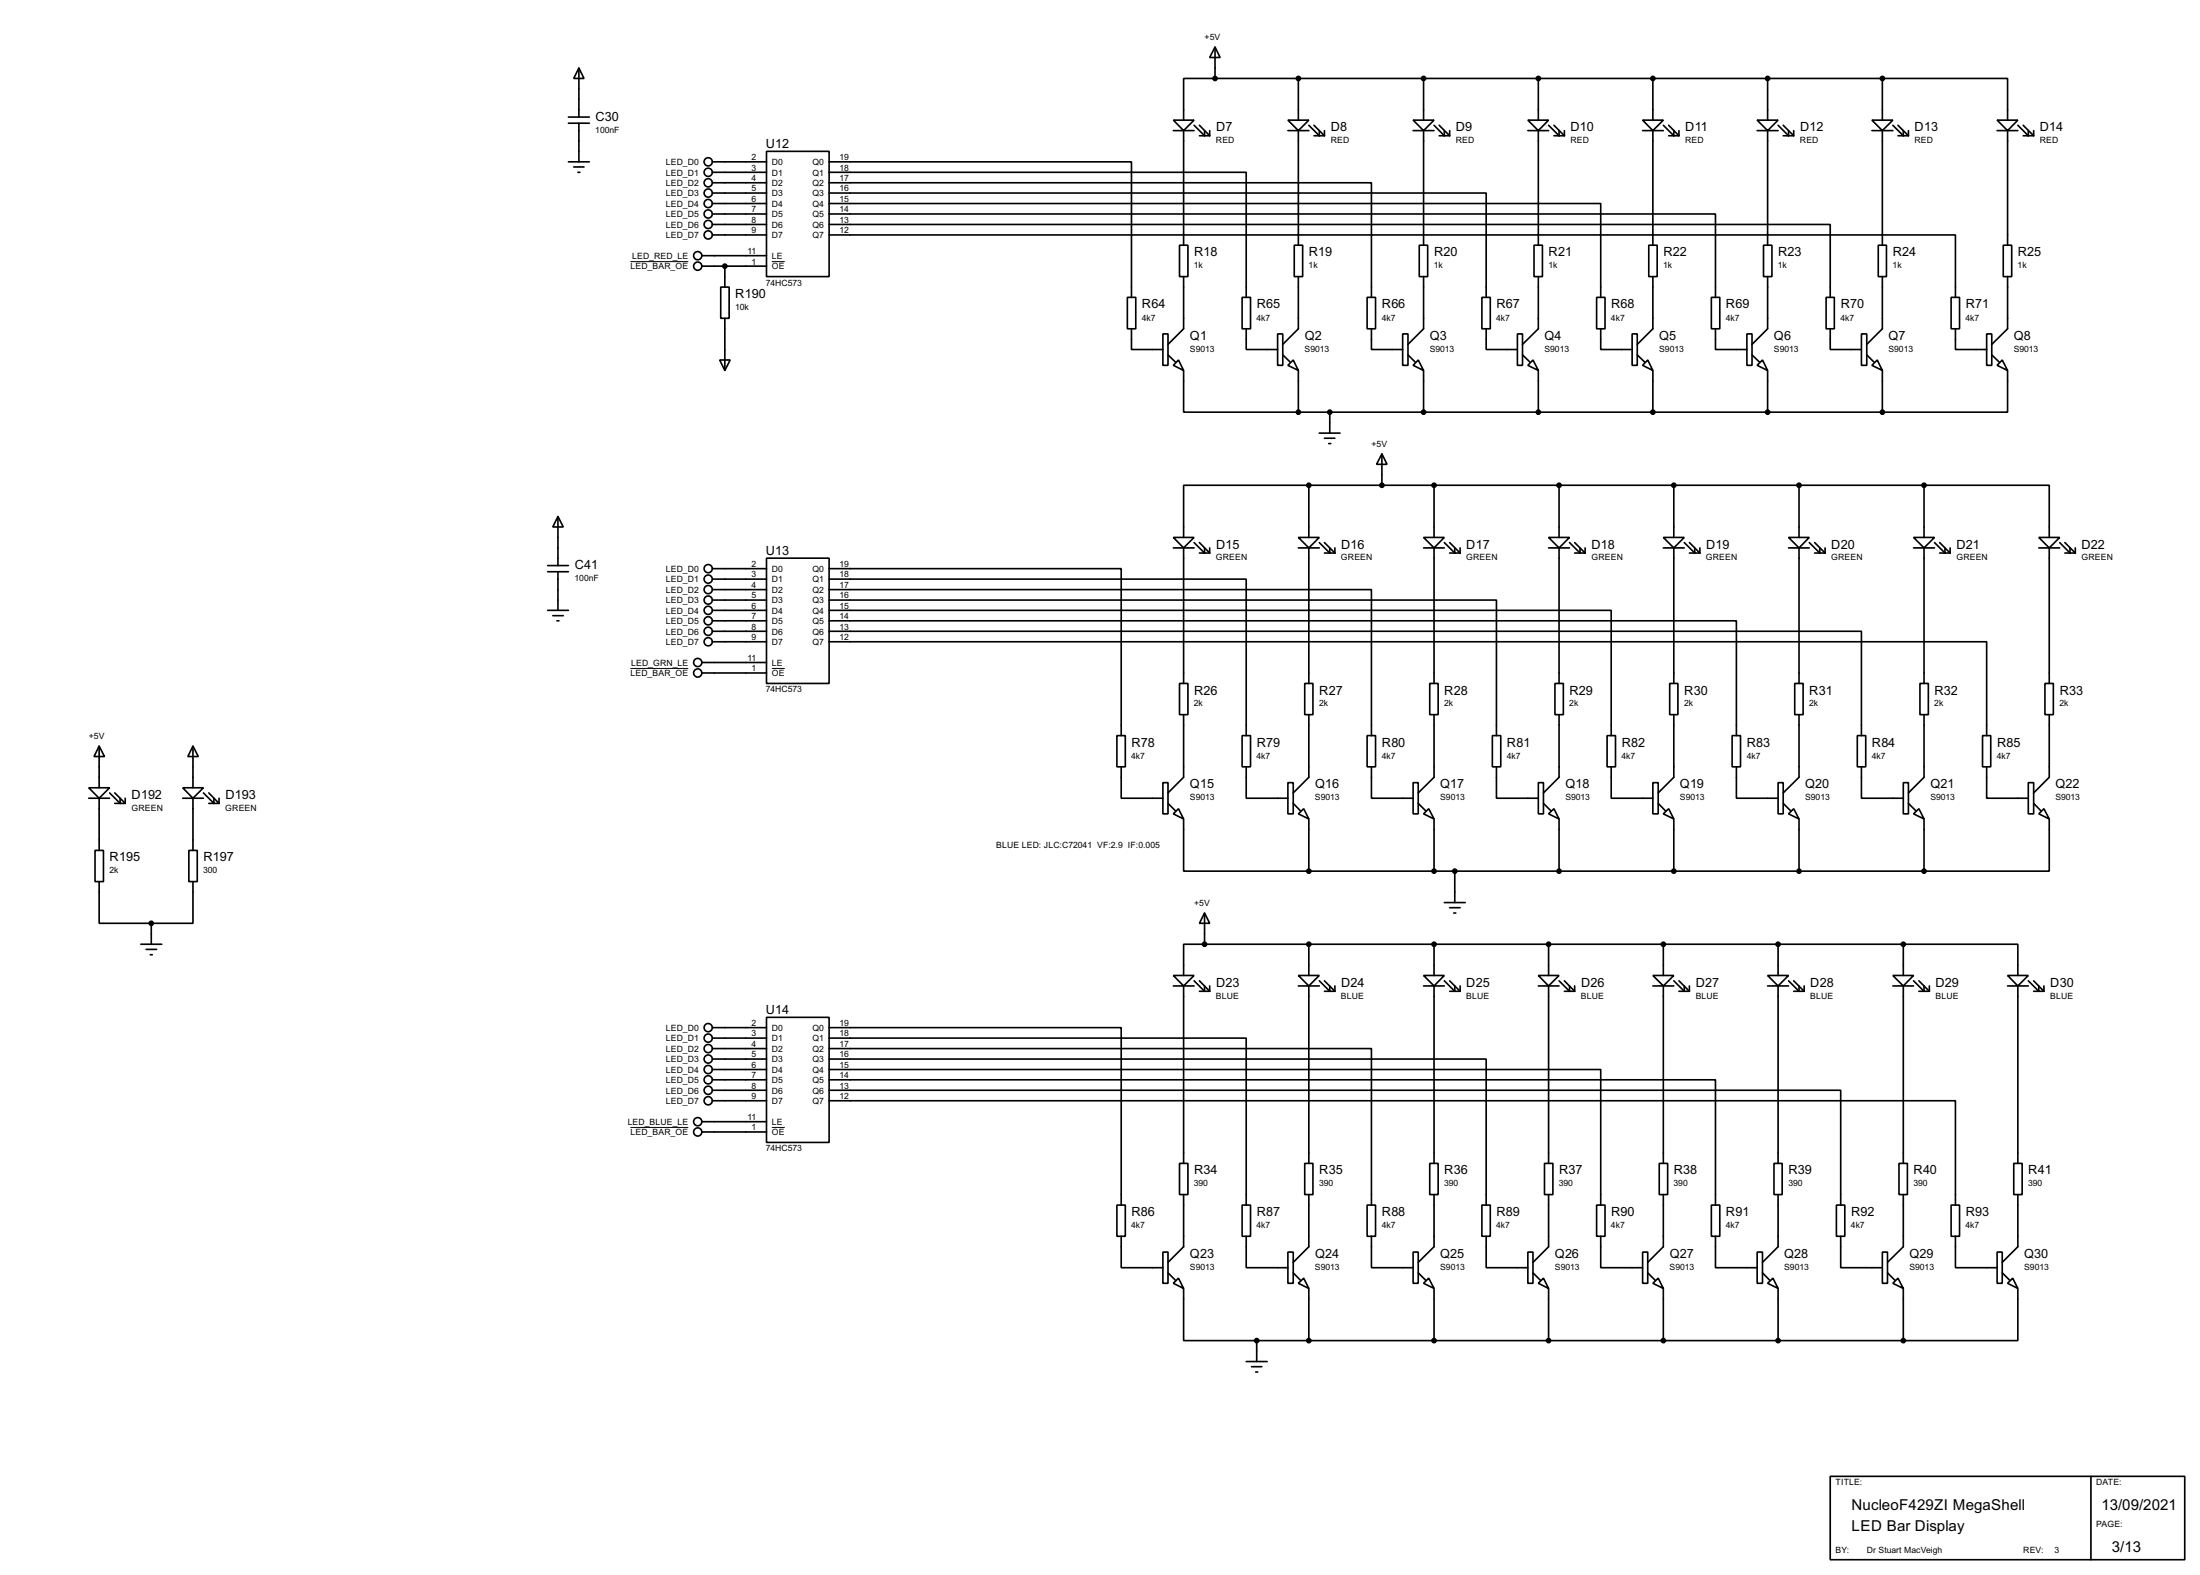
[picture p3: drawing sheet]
<svg xmlns="http://www.w3.org/2000/svg" width="536mm" height="383mm" viewBox="0 0 536 383" stroke-linecap="round" stroke-linejoin="round" font-family="sans-serif">
<g fill="none" stroke="#000" stroke-width=".4">
<path d="M141 16.6l1.3 2.5h-2.5zM141 16.6v11.9M296 11.5l1.2 2.5h-2.5zM296 19.1h-7.7v10.2M296 19.1h162.5M296 11.5v7.6M316.3 19.1v10.2M346.8 19.1v10.2M374.7 19.1v10.2M402.6 19.1v10.2M430.6 19.1v10.2M458.5 19.1h30.5v10.2"/>
<path d="M458.5 19.1v10.2M138.5 39.4h5.1M138.5 30h5.1M138.5 28.5h5.1M141 30v9.4M173.5 39.4h13.2M186.7 36.9h15.3v30.5h-15.3zM202 39.4h73.6v33M285.8 29.3h5.1l-2.6 2.5zM285.8 31.8h5.1M288.3 31.8v27.9M290.9 30.5l2.5 2.6v-1.3"/>
<path d="M292.2 30.5l2.5 2.6M292.2 33.1h2.5M294.7 31.8v1.3M313.7 29.3h5.1l-2.5 2.5zM313.7 31.8h5.1M316.3 31.8v27.9M318.8 30.5l2.6 2.6v-1.3M320.1 33.1h2.5M320.1 30.5l2.5 2.6M322.6 31.8v1.3M344.2 29.3h5.1l-2.5 2.5zM344.2 31.8h5.1"/>
<path d="M346.8 31.8v27.9M349.3 30.5l2.5 2.6v-1.3M350.6 33.1h2.5M350.6 30.5l2.5 2.6M353.1 31.8v1.3M372.2 29.3h5l-2.5 2.5zM372.2 31.8h5M374.7 31.8v27.9M377.2 30.5l2.6 2.6v-1.3M378.5 33.1h2.6M378.5 30.5l2.6 2.6M381.1 31.8v1.3"/>
<path d="M400.1 29.3h5.1l-2.6 2.5zM400.1 31.8h5.1M402.6 31.8v27.9M405.2 30.5l2.5 2.6v-1.3M406.5 33.1h2.5M406.5 30.5l2.5 2.6M409 31.8v1.3M428 29.3h5.1l-2.5 2.5zM428 31.8h5.1M430.6 31.8v27.9M433.1 30.5l2.6 2.6v-1.3M434.4 33.1h2.5"/>
<path d="M434.4 30.5l2.5 2.6M436.9 31.8v1.3M456 29.3h5.1l-2.6 2.5zM456 31.8h5.1M458.5 31.8v27.9M461.1 30.5l2.5 2.6v-1.3M462.3 33.1h2.6M462.3 30.5l2.6 2.6M464.9 31.8v1.3M486.5 29.3h5l-2.5 2.5zM486.5 31.8h5M489 31.8v27.9"/>
<path d="M491.5 30.5l2.6 2.6v-1.3M492.8 33.1h2.6M492.8 30.5l2.6 2.6M495.4 31.8v1.3M139.8 40.7h2.5M140.8 42h.5M173.5 42h13.2M173.5 44.5h13.2M173.5 47h13.2M173.5 49.6h13.2M173.5 52.1h13.2M173.5 54.7h13.2"/>
<path d="M173.5 57.2h13.2M202 42h101.6v30.4M202 44.5h132.1v27.9M202 47h160v25.4M202 49.6h187.9v22.8M202 52.1h215.9v20.3M202 54.7h243.8v17.7M202 57.2h274.3v15.2M287.3 59.7h2.1v7.7h-2.1zM315.3 59.7h2v7.7h-2zM345.7 59.7h2.1v7.7h-2.1zM373.7 59.7h2v7.7h-2z"/>
<path d="M401.6 59.7h2.1v7.7h-2.1zM429.6 59.7h2v7.7h-2zM457.5 59.7h2v7.7h-2zM488 59.7h2v7.7h-2zM171 62.3h15.7M171 64.8h15.7M175.6 69.9h2v7.6h-2zM176.6 64.8v5.1M176.6 77.5v12.7M274.6 72.4h2.1v7.7h-2.1zM288.3 67.4v12.7l-3.8 3.8M302.6 72.4h2v7.7h-2z"/>
<path d="M316.3 67.4v12.7l-3.8 3.8M333 72.4h2.1v7.7h-2.1zM346.8 67.4v12.7l-3.8 3.8M361 72.4h2v7.7h-2zM374.7 67.4v12.7l-3.8 3.8M388.9 72.4h2.1v7.7h-2.1zM402.6 67.4v12.7l-3.8 3.8M416.9 72.4h2v7.7h-2zM430.6 67.4v12.7l-3.8 3.8M444.8 72.4h2v7.7h-2zM458.5 67.4v12.7l-3.8 3.8M475.3 72.4h2v7.7h-2z"/>
<path d="M489 67.4v12.7l-3.8 3.8M175.3 87.7h2.6l-1.3 2.5zM275.6 80.1v5h7.7M283.3 81.3h1.2v7.7h-1.2zM284.5 86.4l1.8 1.8M287.1 87.7l1.2 2.5-2.5-1.2zM288.3 90.2v10.2h28M303.6 80.1v5h7.6M311.2 81.3h1.3v7.7h-1.3zM312.5 86.4l1.8 1.8M313.7 89l1.3-1.3 1.3 2.5zM316.3 90.2v10.2"/>
<path d="M334.1 80.1v5h7.6M341.7 81.3h1.3v7.7h-1.3zM343 86.4l1.7 1.8M345.5 87.7l1.3 2.5-2.6-1.2zM346.8 90.2v10.2M362 80.1v5h7.6M369.6 81.3h1.3v7.7h-1.3zM370.9 86.4l1.8 1.8M373.4 87.7l1.3 2.5-2.5-1.2zM374.7 90.2v10.2M389.9 80.1v5h7.7M397.6 81.3h1.2v7.7h-1.2z"/>
<path d="M398.8 86.4l1.8 1.8M401.4 87.7l1.2 2.5-2.5-1.2zM402.6 90.2v10.2M417.9 80.1v5h7.6M425.5 81.3h1.3v7.7h-1.3zM426.8 86.4l1.8 1.8M428 89l1.3-1.3 1.3 2.5zM430.6 90.2v10.2M445.8 80.1v5h7.6M453.4 81.3h1.3v7.7h-1.3zM454.7 86.4l1.8 1.8M456 89l1.3-1.3 1.2 2.5z"/>
<path d="M458.5 90.2v10.2M476.3 80.1v5h7.6M483.9 81.3h1.3v7.7h-1.3zM485.2 86.4l1.8 1.8M487.7 87.7l1.3 2.5-2.5-1.2zM489 90.2v10.2h-30.5M316.3 100.4h142.2M318.8 118.2h-30.5v12.7M318.8 118.2v12.7M318.8 118.2h149.9M321.4 105.5h5M322.6 106.7h2.6"/>
<path d="M323.7 108h.5M323.9 100.4v5.1M336.6 110.5l1.3 2.6h-2.6zM336.6 110.5v7.7M349.3 118.2v12.7M379.8 118.2v12.7M407.7 118.2v12.7M438.2 118.2v12.7M468.7 118.2h30.5v12.7M468.7 118.2v12.7M133.4 139.2h5.1M133.4 137.7h5.1"/>
<path d="M135.9 125.8l1.3 2.5h-2.5zM135.9 125.8v11.9M135.9 139.2v9.4M173.5 138.5h13.2M186.7 135.9h15.3v30.5h-15.3zM202 138.5h71.1v40.6M285.8 130.9h5.1l-2.6 2.5zM285.8 133.4h5.1M288.3 133.4v33M290.9 132.1l2.5 2.6v-1.3M292.2 132.1l2.5 2.6M292.2 134.7h2.5"/>
<path d="M294.7 133.4v1.3M316.3 130.9h5.1l-2.6 2.5zM316.3 133.4h5.1M318.8 133.4v33M321.4 132.1l2.5 2.6v-1.3M322.6 134.7h2.6M322.6 132.1l2.6 2.6M325.2 133.4v1.3M346.8 130.9h5l-2.5 2.5zM346.8 133.4h5M349.3 133.4v33M351.8 132.1l2.6 2.6v-1.3"/>
<path d="M353.1 134.7h2.6M353.1 132.1l2.6 2.6M355.7 133.4v1.3M377.2 130.9h5.1l-2.5 2.5zM377.2 133.4h5.1M379.8 133.4v33M382.3 132.1l2.6 2.6v-1.3M383.6 134.7h2.5M383.6 132.1l2.5 2.6M386.1 133.4v1.3M405.2 130.9h5.1l-2.6 2.5zM405.2 133.4h5.1"/>
<path d="M407.7 133.4v33M410.3 132.1l2.5 2.6v-1.3M411.5 134.7h2.6M411.5 132.1l2.6 2.6M414.1 133.4v1.3M435.7 130.9h5l-2.5 2.5zM435.7 133.4h5M438.2 133.4v33M440.7 132.1l2.6 2.6v-1.3M442 134.7h2.6M442 132.1l2.6 2.6M444.6 133.4v1.3"/>
<path d="M466.1 130.9h5.1l-2.5 2.5zM466.1 133.4h5.1M468.7 133.4v33M471.2 132.1l2.6 2.6v-1.3M472.5 134.7h2.5M472.5 132.1l2.5 2.6M475 133.4v1.3M496.6 130.9h5.1l-2.5 2.5zM496.6 133.4h5.1M499.2 133.4v33M501.7 132.1l2.5 2.6v-1.3M503 134.7h2.5"/>
<path d="M503 132.1l2.5 2.6M505.5 133.4v1.3M133.4 148.6h5.1M134.7 149.9h2.5M135.7 151.2h.5M173.5 141h13.2M173.5 143.6h13.2M173.5 146.1h13.2M173.5 148.6h13.2M173.5 151.2h13.2M173.5 153.7h13.2M173.5 156.3h13.2"/>
<path d="M202 141h101.6v38.1M202 143.6h132.1v35.5M202 146.1h162.5v33M202 148.6h190.5v30.5M202 151.2h221v27.9M202 153.7h251.4v25.4M202 156.3h281.9v22.8M171 161.3h15.7M171 163.9h15.7M272.1 179.1h2v7.6h-2zM287.3 166.4h2.1v7.6h-2.1zM288.3 174v15.3l-3.8 3.8"/>
<path d="M302.6 179.1h2v7.6h-2zM317.8 166.4h2v7.6h-2zM318.8 174v15.3l-3.8 3.8M333 179.1h2.1v7.6h-2.1zM348.3 166.4h2v7.6h-2zM349.3 174v15.3l-3.8 3.8M363.5 179.1h2.1v7.6h-2.1zM378.8 166.4h2v7.6h-2zM379.8 174v15.3l-3.8 3.8M391.5 179.1h2v7.6h-2zM406.7 166.4h2v7.6h-2zM407.7 174v15.3l-3.8 3.8"/>
<path d="M421.9 179.1h2.1v7.6h-2.1zM437.2 166.4h2v7.6h-2zM438.2 174v15.3l-3.8 3.8M452.4 179.1h2.1v7.6h-2.1zM467.7 166.4h2v7.6h-2zM468.7 174v15.3l-3.8 3.8M482.9 179.1h2v7.6h-2zM498.1 166.4h2.1v7.6h-2.1zM499.2 174v15.3l-3.8 3.8M21.6 191.8h5.1l-2.5 2.6zM21.6 194.4h5.1M24.2 181.7l1.3 2.5h-2.6z"/>
<path d="M24.2 181.7v10.1M24.2 194.4v12.7M26.7 193.1l2.6 2.5v-1.2M28 193.1l2.5 2.5M28 195.6h2.5M30.5 194.4v1.2M44.5 191.8h5.1l-2.6 2.6zM44.5 194.4h5.1M47 181.7l1.3 2.5h-2.5zM47 181.7v10.1M47 194.4v12.7M49.6 193.1l2.5 2.5v-1.2"/>
<path d="M50.9 195.6h2.5M50.9 193.1l2.5 2.5M53.4 194.4v1.2M273.1 186.7v7.7h10.2M283.3 190.6h1.2v7.6h-1.2zM284.5 195.6l1.8 1.8M285.8 198.2l1.3-1.3 1.2 2.5zM288.3 199.4v12.7h30.5M303.6 186.7v7.7h10.1M313.7 190.6h1.3v7.6h-1.3zM315 195.6l1.8 1.8M316.3 198.2l1.3-1.3 1.2 2.5z"/>
<path d="M318.8 199.4v12.7M334.1 186.7v7.7h10.1M344.2 190.6h1.3v7.6h-1.3zM345.5 195.6l1.8 1.8M346.8 198.2l1.2-1.3 1.3 2.5zM349.3 199.4v12.7M364.5 186.7v7.7h10.2M374.7 190.6h1.3v7.6h-1.3zM376 195.6l1.8 1.8M377.2 198.2l1.3-1.3 1.3 2.5zM379.8 199.4v12.7M392.5 186.7v7.7h10.1"/>
<path d="M402.6 190.6h1.3v7.6h-1.3zM403.9 195.6l1.8 1.8M405.2 198.2l1.3-1.3 1.2 2.5zM407.7 199.4v12.7M423 186.7v7.7h10.1M433.1 190.6h1.3v7.6h-1.3zM434.4 195.6l1.8 1.8M435.7 198.2l1.2-1.3 1.3 2.5zM438.2 199.4v12.7M453.4 186.7v7.7h10.2M463.6 190.6h1.3v7.6h-1.3zM464.9 195.6l1.8 1.8"/>
<path d="M466.1 198.2l1.3-1.3 1.3 2.5zM468.7 199.4v12.7M483.9 186.7v7.7h10.2M494.1 190.6h1.3v7.6h-1.3zM495.4 195.6l1.7 1.8M496.6 198.2l1.3-1.3 1.3 2.5zM499.2 199.4v12.7h-30.5M23.2 207.1h2v7.6h-2zM24.2 214.7v10.1h12.7M46 207.1h2.1v7.6h-2.1zM47 214.7v10.1h-10.1M318.8 212.1h149.9"/>
<path d="M351.8 219.8h5.1M354.4 212.1v7.7M34.3 229.9h5.1M35.6 231.2h2.6M36.6 232.5h.5M36.9 224.8v5.1M285.8 237.5h5.1l-2.6 2.6zM290.9 238.8l2.5 2.6v-1.3M292.2 238.8l2.5 2.6M293.4 222.3l1.3 2.5h-2.5zM293.4 229.9h-5.1v7.6M293.4 229.9h170.2"/>
<path d="M293.4 222.3v7.6M316.3 237.5h5.1l-2.6 2.6zM318.8 229.9v7.6M321.4 238.8l2.5 2.6v-1.3M322.6 238.8l2.6 2.6M346.8 237.5h5l-2.5 2.6zM349.3 229.9v7.6M351.8 238.8l2.6 2.6v-1.3M353.1 221h2.6M353.1 238.8l2.6 2.6M354.1 222.3h.5M374.7 237.5h5.1l-2.6 2.6z"/>
<path d="M377.2 229.9v7.6M379.8 238.8l2.5 2.6v-1.3M381.1 238.8l2.5 2.6M402.6 237.5h5.1l-2.5 2.6zM405.2 229.9v7.6M407.7 238.8l2.6 2.6v-1.3M409 238.8l2.5 2.6M430.6 237.5h5.1l-2.6 2.6zM433.1 229.9v7.6M435.7 238.8l2.5 2.6v-1.3M436.9 238.8l2.6 2.6M461.1 237.5h5l-2.5 2.6z"/>
<path d="M463.6 229.9h27.9v7.6M463.6 229.9v7.6M466.1 238.8l2.6 2.6v-1.3M467.4 238.8l2.6 2.6M489 237.5h5.1l-2.6 2.6zM494.1 238.8l2.5 2.6v-1.3M495.4 238.8l2.5 2.6M173.5 250.2h13.2M173.5 252.8h13.2M173.5 255.3h13.2M173.5 257.9h13.2M186.7 247.7h15.3v30.5h-15.3z"/>
<path d="M202 250.2h71.1v43.2M202 252.8h101.6v40.6M202 255.3h132.1v38.1M202 257.9h160v35.5M285.8 240.1h5.1M288.3 240.1v43.2M292.2 241.4h2.5M294.7 240.1v1.3M316.3 240.1h5.1M318.8 240.1v43.2M322.6 241.4h2.6M325.2 240.1v1.3"/>
<path d="M346.8 240.1h5M349.3 240.1v43.2M353.1 241.4h2.6M355.7 240.1v1.3M374.7 240.1h5.1M377.2 240.1v43.2M381.1 241.4h2.5M383.6 240.1v1.3M402.6 240.1h5.1M405.2 240.1v43.2M409 241.4h2.5M411.5 240.1v1.3"/>
<path d="M430.6 240.1h5.1M433.1 240.1v43.2M436.9 241.4h2.6M439.5 240.1v1.3M461.1 240.1h5M463.6 240.1v43.2M467.4 241.4h2.6M470 240.1v1.3M489 240.1h5.1M491.5 240.1v43.2M495.4 241.4h2.5M497.9 240.1v1.3"/>
<path d="M171 273.1h15.7M171 275.6h15.7M173.5 260.4h13.2M173.5 262.9h13.2M173.5 265.5h13.2M173.5 268h13.2M202 260.4h187.9v33M202 262.9h215.9v30.5M202 265.5h246.4v27.9M202 268h274.3v25.4M272.1 293.4h2v7.6h-2zM287.3 283.3h2.1v7.6h-2.1z"/>
<path d="M288.3 290.9v12.7l-3.8 3.8M302.6 293.4h2v7.6h-2zM317.8 283.3h2v7.6h-2zM318.8 290.9v12.7l-3.8 3.8M333 293.4h2.1v7.6h-2.1zM348.3 283.3h2v7.6h-2zM349.3 290.9v12.7l-3.8 3.8M361 293.4h2v7.6h-2zM376.2 283.3h2.1v7.6h-2.1zM377.2 290.9v12.7l-3.8 3.8M388.9 293.4h2.1v7.6h-2.1zM404.2 283.3h2v7.6h-2z"/>
<path d="M405.2 290.9v12.7l-3.8 3.8M416.9 293.4h2v7.6h-2zM432.1 283.3h2v7.6h-2zM433.1 290.9v12.7l-3.8 3.8M447.3 293.4h2.1v7.6h-2.1zM462.6 283.3h2v7.6h-2zM463.6 290.9v12.7l-3.8 3.8M475.3 293.4h2v7.6h-2zM490.5 283.3h2.1v7.6h-2.1zM491.5 290.9v12.7l-3.8 3.8M273.1 301v7.7h10.2M283.3 304.9h1.2v7.6h-1.2z"/>
<path d="M284.5 309.9l1.8 1.8M285.8 312.5l1.3-1.3 1.2 2.5zM288.3 313.7v12.7h17.8M303.6 301v7.7h10.1M313.7 304.9h1.3v7.6h-1.3zM315 309.9l1.8 1.8M316.3 312.5l1.3-1.3 1.2 2.5zM318.8 313.7v12.7M334.1 301v7.7h10.1M344.2 304.9h1.3v7.6h-1.3zM345.5 309.9l1.8 1.8M346.8 312.5l1.2-1.3 1.3 2.5z"/>
<path d="M349.3 313.7v12.7M362 301v7.7h10.2M372.2 304.9h1.2v7.6h-1.2zM373.4 309.9l1.8 1.8M374.7 312.5l1.3-1.3 1.2 2.5zM377.2 313.7v12.7M389.9 301v7.7h10.2M400.1 304.9h1.3v7.6h-1.3zM401.4 309.9l1.8 1.8M402.6 312.5l1.3-1.3 1.3 2.5zM405.2 313.7v12.7M417.9 301v7.7h10.1"/>
<path d="M428 304.9h1.3v7.6h-1.3zM429.3 309.9l1.8 1.8M430.6 312.5l1.3-1.3 1.2 2.5zM433.1 313.7v12.7M448.4 301v7.7h10.1M458.5 304.9h1.3v7.6h-1.3zM459.8 309.9l1.8 1.8M461.1 312.5l1.2-1.3 1.3 2.5zM463.6 313.7v12.7M476.3 301v7.7h10.2M486.5 304.9h1.2v7.6h-1.2zM487.7 309.9l1.8 1.8"/>
<path d="M489 312.5l1.3-1.3 1.2 2.5zM491.5 313.7v12.7h-27.9M303.6 331.5h5.1M304.9 332.8h2.5M305.9 334.1h.5M306.1 326.4h157.5M306.1 326.4v5.1M445.8 359.5h86.4v20.3h-86.4zM509.3 359.5v20.3"/>
<circle cx="172.5" cy="39.4" r="1"/>
<circle cx="172.5" cy="44.5" r="1"/>
<circle cx="172.5" cy="42" r="1"/>
<circle cx="172.5" cy="49.6" r="1"/>
<circle cx="172.5" cy="47" r="1"/>
<circle cx="172.5" cy="52.1" r="1"/>
<circle cx="172.5" cy="54.7" r="1"/>
<circle cx="172.5" cy="57.2" r="1"/>
<circle cx="169.9" cy="64.8" r="1"/>
<circle cx="169.9" cy="62.3" r="1"/>
<circle cx="172.5" cy="138.5" r="1"/>
<circle cx="172.5" cy="148.6" r="1"/>
<circle cx="172.5" cy="143.6" r="1"/>
<circle cx="172.5" cy="156.3" r="1"/>
<circle cx="172.5" cy="141" r="1"/>
<circle cx="172.5" cy="146.1" r="1"/>
<circle cx="172.5" cy="153.7" r="1"/>
<circle cx="172.5" cy="151.2" r="1"/>
<circle cx="169.9" cy="161.3" r="1"/>
<circle cx="169.9" cy="163.9" r="1"/>
<circle cx="172.5" cy="255.3" r="1"/>
<circle cx="172.5" cy="257.9" r="1"/>
<circle cx="172.5" cy="250.2" r="1"/>
<circle cx="172.5" cy="252.8" r="1"/>
<circle cx="169.9" cy="275.6" r="1"/>
<circle cx="169.9" cy="273.1" r="1"/>
<circle cx="172.5" cy="268" r="1"/>
<circle cx="172.5" cy="262.9" r="1"/>
<circle cx="172.5" cy="260.4" r="1"/>
<circle cx="172.5" cy="265.5" r="1"/>
</g>
<g fill="#000" stroke="#000" stroke-width=".4">
<circle cx="295.9" cy="19.1" r=".5"/>
<circle cx="316.2" cy="19.1" r=".5"/>
<circle cx="346.7" cy="19.1" r=".5"/>
<circle cx="374.7" cy="19.1" r=".5"/>
<circle cx="402.6" cy="19.1" r=".5"/>
<circle cx="430.5" cy="19.1" r=".5"/>
<circle cx="458.5" cy="19.1" r=".5"/>
<circle cx="176.5" cy="64.8" r=".5"/>
<circle cx="316.2" cy="100.4" r=".5"/>
<circle cx="318.8" cy="118.2" r=".5"/>
<circle cx="323.9" cy="100.4" r=".5"/>
<circle cx="336.6" cy="118.2" r=".5"/>
<circle cx="346.7" cy="100.4" r=".5"/>
<circle cx="349.3" cy="118.2" r=".5"/>
<circle cx="374.7" cy="100.4" r=".5"/>
<circle cx="379.7" cy="118.2" r=".5"/>
<circle cx="402.6" cy="100.4" r=".5"/>
<circle cx="407.7" cy="118.2" r=".5"/>
<circle cx="430.5" cy="100.4" r=".5"/>
<circle cx="438.2" cy="118.2" r=".5"/>
<circle cx="458.5" cy="100.4" r=".5"/>
<circle cx="468.6" cy="118.2" r=".5"/>
<circle cx="318.8" cy="212.1" r=".5"/>
<circle cx="349.3" cy="212.1" r=".5"/>
<circle cx="354.3" cy="212.1" r=".5"/>
<circle cx="379.7" cy="212.1" r=".5"/>
<circle cx="407.7" cy="212.1" r=".5"/>
<circle cx="438.2" cy="212.1" r=".5"/>
<circle cx="468.6" cy="212.1" r=".5"/>
<circle cx="36.8" cy="224.8" r=".5"/>
<circle cx="293.4" cy="229.9" r=".5"/>
<circle cx="318.8" cy="229.9" r=".5"/>
<circle cx="349.3" cy="229.9" r=".5"/>
<circle cx="377.2" cy="229.9" r=".5"/>
<circle cx="405.1" cy="229.9" r=".5"/>
<circle cx="433.1" cy="229.9" r=".5"/>
<circle cx="463.6" cy="229.9" r=".5"/>
<circle cx="306.1" cy="326.4" r=".5"/>
<circle cx="318.8" cy="326.4" r=".5"/>
<circle cx="349.3" cy="326.4" r=".5"/>
<circle cx="377.2" cy="326.4" r=".5"/>
<circle cx="405.1" cy="326.4" r=".5"/>
<circle cx="433.1" cy="326.4" r=".5"/>
<circle cx="463.6" cy="326.4" r=".5"/>
</g>
<path d="M153.6 63.7h14.1M188 63.7h3.2M153.6 162.8h14.1M188 162.8h3.2M153.6 274.5h14.1M188 274.5h3.2" fill="none" stroke="#000" stroke-width=".24"/>
<g font-size="4.1">
<text x="451" y="367.6">NucleoF429ZI MegaShell</text>
<text x="511.9" y="367.6">13/09/2021</text>
<text x="451" y="372.7">LED Bar Display</text>
<text x="514.4" y="377.8">3/13</text>
</g>
<g font-size="3.5">
<text x="145.1" y="29.4">C30</text>
<text x="296.2" y="32">D7</text>
<text x="324.2" y="32">D8</text>
<text x="354.6" y="32">D9</text>
<text x="382.6" y="32">D10</text>
<text x="410.5" y="32">D11</text>
<text x="438.5" y="32">D12</text>
<text x="466.4" y="32">D13</text>
<text x="496.9" y="32">D14</text>
<text x="186.6" y="36">U12</text>
<text x="290.9" y="62.4">R18</text>
<text x="318.8" y="62.4">R19</text>
<text x="349.3" y="62.4">R20</text>
<text x="377.2" y="62.4">R21</text>
<text x="405.2" y="62.4">R22</text>
<text x="433.1" y="62.4">R23</text>
<text x="461.1" y="62.4">R24</text>
<text x="491.5" y="62.4">R25</text>
<text x="179.1" y="72.6">R190</text>
<text x="278.2" y="75.1">R64</text>
<text x="306.1" y="75.1">R65</text>
<text x="336.6" y="75.1">R66</text>
<text x="364.5" y="75.1">R67</text>
<text x="392.5" y="75.1">R68</text>
<text x="420.4" y="75.1">R69</text>
<text x="448.4" y="75.1">R70</text>
<text x="478.8" y="75.1">R71</text>
<text x="289.9" y="82.8">Q1</text>
<text x="317.8" y="82.8">Q2</text>
<text x="348.3" y="82.8">Q3</text>
<text x="376.2" y="82.8">Q4</text>
<text x="404.2" y="82.8">Q5</text>
<text x="432.1" y="82.8">Q6</text>
<text x="460" y="82.8">Q7</text>
<text x="490.5" y="82.8">Q8</text>
<text x="186.6" y="135.1">U13</text>
<text x="296.2" y="133.6">D15</text>
<text x="326.7" y="133.6">D16</text>
<text x="357.2" y="133.6">D17</text>
<text x="387.7" y="133.6">D18</text>
<text x="415.6" y="133.6">D19</text>
<text x="446.1" y="133.6">D20</text>
<text x="476.6" y="133.6">D21</text>
<text x="507" y="133.6">D22</text>
<text x="140" y="138.6">C41</text>
<text x="290.9" y="169.1">R26</text>
<text x="321.4" y="169.1">R27</text>
<text x="351.8" y="169.1">R28</text>
<text x="382.3" y="169.1">R29</text>
<text x="410.3" y="169.1">R30</text>
<text x="440.7" y="169.1">R31</text>
<text x="471.2" y="169.1">R32</text>
<text x="501.7" y="169.1">R33</text>
<text x="275.6" y="181.8">R78</text>
<text x="306.1" y="181.8">R79</text>
<text x="336.6" y="181.8">R80</text>
<text x="367.1" y="181.8">R81</text>
<text x="395" y="181.8">R82</text>
<text x="425.5" y="181.8">R83</text>
<text x="456" y="181.8">R84</text>
<text x="486.5" y="181.8">R85</text>
<text x="289.9" y="192">Q15</text>
<text x="320.3" y="192">Q16</text>
<text x="350.8" y="192">Q17</text>
<text x="381.3" y="192">Q18</text>
<text x="409.2" y="192">Q19</text>
<text x="439.7" y="192">Q20</text>
<text x="470.2" y="192">Q21</text>
<text x="500.7" y="192">Q22</text>
<text x="32.1" y="194.5">D192</text>
<text x="54.9" y="194.5">D193</text>
<text x="26.7" y="209.8">R195</text>
<text x="49.6" y="209.8">R197</text>
<text x="296.2" y="240.2">D23</text>
<text x="326.7" y="240.2">D24</text>
<text x="357.2" y="240.2">D25</text>
<text x="385.1" y="240.2">D26</text>
<text x="413.1" y="240.2">D27</text>
<text x="441" y="240.2">D28</text>
<text x="471.5" y="240.2">D29</text>
<text x="499.4" y="240.2">D30</text>
<text x="186.6" y="246.9">U14</text>
<text x="290.9" y="286">R34</text>
<text x="321.4" y="286">R35</text>
<text x="351.8" y="286">R36</text>
<text x="379.8" y="286">R37</text>
<text x="407.7" y="286">R38</text>
<text x="435.7" y="286">R39</text>
<text x="466.1" y="286">R40</text>
<text x="494.1" y="286">R41</text>
<text x="275.6" y="296.1">R86</text>
<text x="306.1" y="296.1">R87</text>
<text x="336.6" y="296.1">R88</text>
<text x="364.5" y="296.1">R89</text>
<text x="392.5" y="296.1">R90</text>
<text x="420.4" y="296.1">R91</text>
<text x="450.9" y="296.1">R92</text>
<text x="478.8" y="296.1">R93</text>
<text x="289.9" y="306.3">Q23</text>
<text x="320.3" y="306.3">Q24</text>
<text x="350.8" y="306.3">Q25</text>
<text x="378.8" y="306.3">Q26</text>
<text x="406.7" y="306.3">Q27</text>
<text x="434.6" y="306.3">Q28</text>
<text x="465.1" y="306.3">Q29</text>
<text x="493.1" y="306.3">Q30</text>
</g>
<g font-size="2.4">
<text x="293.4" y="9.7">+5V</text>
<text x="145" y="32.3">100nF</text>
<text x="296.2" y="34.9">RED</text>
<text x="324.1" y="34.9">RED</text>
<text x="354.6" y="34.9">RED</text>
<text x="382.5" y="34.9">RED</text>
<text x="410.5" y="34.9">RED</text>
<text x="438.4" y="34.9">RED</text>
<text x="466.3" y="34.9">RED</text>
<text x="496.8" y="34.9">RED</text>
<text x="162.2" y="40.2">LED_D0</text>
<text x="183.1" y="39">2</text>
<text x="183.1" y="41.6">3</text>
<text x="188" y="40.2">D0</text>
<text x="197.9" y="40.2">Q0</text>
<text x="204.5" y="39">19</text>
<text x="204.5" y="41.6">18</text>
<text x="162.2" y="42.7">LED_D1</text>
<text x="162.2" y="45.3">LED_D2</text>
<text x="162.2" y="47.8">LED_D3</text>
<text x="183.1" y="44.1">4</text>
<text x="183.1" y="46.6">5</text>
<text x="188" y="42.7">D1</text>
<text x="188" y="45.3">D2</text>
<text x="188" y="47.8">D3</text>
<text x="197.9" y="42.7">Q1</text>
<text x="197.9" y="45.3">Q2</text>
<text x="197.9" y="47.8">Q3</text>
<text x="204.5" y="44.1">17</text>
<text x="204.5" y="46.6">16</text>
<text x="162.2" y="50.4">LED_D4</text>
<text x="162.2" y="52.9">LED_D5</text>
<text x="183.1" y="49.2">6</text>
<text x="183.1" y="51.7">7</text>
<text x="188" y="50.4">D4</text>
<text x="188" y="52.9">D5</text>
<text x="197.9" y="50.4">Q4</text>
<text x="197.9" y="52.9">Q5</text>
<text x="204.5" y="49.2">15</text>
<text x="204.5" y="51.7">14</text>
<text x="162.2" y="55.4">LED_D6</text>
<text x="162.2" y="58">LED_D7</text>
<text x="183.1" y="54.3">8</text>
<text x="183.1" y="56.8">9</text>
<text x="188" y="55.4">D6</text>
<text x="188" y="58">D7</text>
<text x="197.9" y="55.4">Q6</text>
<text x="197.9" y="58">Q7</text>
<text x="204.5" y="54.3">13</text>
<text x="204.5" y="56.8">12</text>
<text x="153.6" y="65.6">LED_BAR_OE</text>
<text x="154" y="63.1">LED_RED_LE</text>
<text x="182" y="61.9">11</text>
<text x="183.1" y="64.4">1</text>
<text x="188" y="63.1">LE</text>
<text x="188" y="65.6">OE</text>
<text x="290.8" y="65.4">1k</text>
<text x="318.8" y="65.4">1k</text>
<text x="349.3" y="65.4">1k</text>
<text x="377.2" y="65.4">1k</text>
<text x="405.1" y="65.4">1k</text>
<text x="433.1" y="65.4">1k</text>
<text x="461" y="65.4">1k</text>
<text x="491.5" y="65.4">1k</text>
<text x="186.5" y="69.5">74HC573</text>
<text x="179.1" y="75.5">10k</text>
<text x="278.1" y="78.1">4k7</text>
<text x="306.1" y="78.1">4k7</text>
<text x="336.6" y="78.1">4k7</text>
<text x="364.5" y="78.1">4k7</text>
<text x="392.4" y="78.1">4k7</text>
<text x="420.4" y="78.1">4k7</text>
<text x="448.3" y="78.1">4k7</text>
<text x="478.8" y="78.1">4k7</text>
<text x="289.8" y="85.7">S9013</text>
<text x="317.8" y="85.7">S9013</text>
<text x="348.2" y="85.7">S9013</text>
<text x="376.2" y="85.7">S9013</text>
<text x="404.1" y="85.7">S9013</text>
<text x="432.1" y="85.7">S9013</text>
<text x="460" y="85.7">S9013</text>
<text x="490.5" y="85.7">S9013</text>
<text x="334.1" y="108.8">+5V</text>
<text x="296.2" y="136.5">GREEN</text>
<text x="326.6" y="136.5">GREEN</text>
<text x="357.1" y="136.5">GREEN</text>
<text x="387.6" y="136.5">GREEN</text>
<text x="415.5" y="136.5">GREEN</text>
<text x="446" y="136.5">GREEN</text>
<text x="476.5" y="136.5">GREEN</text>
<text x="507" y="136.5">GREEN</text>
<text x="140" y="141.6">100nF</text>
<text x="162.2" y="139.3">LED_D0</text>
<text x="162.2" y="141.8">LED_D1</text>
<text x="183.1" y="138.1">2</text>
<text x="183.1" y="140.6">3</text>
<text x="183.1" y="143.2">4</text>
<text x="188" y="139.3">D0</text>
<text x="188" y="141.8">D1</text>
<text x="197.9" y="139.3">Q0</text>
<text x="197.9" y="141.8">Q1</text>
<text x="204.5" y="138.1">19</text>
<text x="204.5" y="140.6">18</text>
<text x="204.5" y="143.2">17</text>
<text x="162.2" y="144.4">LED_D2</text>
<text x="162.2" y="146.9">LED_D3</text>
<text x="162.2" y="149.4">LED_D4</text>
<text x="183.1" y="145.7">5</text>
<text x="183.1" y="148.2">6</text>
<text x="188" y="144.4">D2</text>
<text x="188" y="146.9">D3</text>
<text x="188" y="149.4">D4</text>
<text x="197.9" y="144.4">Q2</text>
<text x="197.9" y="146.9">Q3</text>
<text x="197.9" y="149.4">Q4</text>
<text x="204.5" y="145.7">16</text>
<text x="204.5" y="148.2">15</text>
<text x="162.2" y="152">LED_D5</text>
<text x="162.2" y="154.5">LED_D6</text>
<text x="183.1" y="150.8">7</text>
<text x="183.1" y="153.3">8</text>
<text x="183.1" y="155.9">9</text>
<text x="188" y="152">D5</text>
<text x="188" y="154.5">D6</text>
<text x="197.9" y="152">Q5</text>
<text x="197.9" y="154.5">Q6</text>
<text x="204.5" y="150.8">14</text>
<text x="204.5" y="153.3">13</text>
<text x="204.5" y="155.9">12</text>
<text x="162.2" y="157.1">LED_D7</text>
<text x="182" y="160.9">11</text>
<text x="188" y="157.1">D7</text>
<text x="197.9" y="157.1">Q7</text>
<text x="153.6" y="164.7">LED_BAR_OE</text>
<text x="153.7" y="162.1">LED_GRN_LE</text>
<text x="183.1" y="163.5">1</text>
<text x="188" y="162.1">LE</text>
<text x="188" y="164.7">OE</text>
<text x="186.5" y="168.6">74HC573</text>
<text x="290.8" y="172">2k</text>
<text x="321.3" y="172">2k</text>
<text x="351.8" y="172">2k</text>
<text x="382.3" y="172">2k</text>
<text x="410.2" y="172">2k</text>
<text x="440.7" y="172">2k</text>
<text x="471.2" y="172">2k</text>
<text x="501.7" y="172">2k</text>
<text x="21.6" y="179.9">+5V</text>
<text x="275.6" y="184.7">4k7</text>
<text x="306.1" y="184.7">4k7</text>
<text x="336.6" y="184.7">4k7</text>
<text x="367" y="184.7">4k7</text>
<text x="395" y="184.7">4k7</text>
<text x="425.4" y="184.7">4k7</text>
<text x="455.9" y="184.7">4k7</text>
<text x="486.4" y="184.7">4k7</text>
<text x="32" y="197.4">GREEN</text>
<text x="54.9" y="197.4">GREEN</text>
<text x="289.8" y="194.9">S9013</text>
<text x="320.3" y="194.9">S9013</text>
<text x="350.8" y="194.9">S9013</text>
<text x="381.3" y="194.9">S9013</text>
<text x="409.2" y="194.9">S9013</text>
<text x="439.7" y="194.9">S9013</text>
<text x="470.2" y="194.9">S9013</text>
<text x="500.6" y="194.9">S9013</text>
<text x="242.6" y="206.5">BLUE LED: JLC:C72041 VF:2.9 IF:0.005</text>
<text x="26.7" y="212.7">2k</text>
<text x="49.5" y="212.7">300</text>
<text x="290.9" y="220.6">+5V</text>
<text x="296.2" y="243.2">BLUE</text>
<text x="326.6" y="243.2">BLUE</text>
<text x="357.1" y="243.2">BLUE</text>
<text x="385.1" y="243.2">BLUE</text>
<text x="413" y="243.2">BLUE</text>
<text x="440.9" y="243.2">BLUE</text>
<text x="471.4" y="243.2">BLUE</text>
<text x="499.4" y="243.2">BLUE</text>
<text x="162.2" y="251">LED_D0</text>
<text x="183.1" y="249.8">2</text>
<text x="188" y="251">D0</text>
<text x="197.9" y="251">Q0</text>
<text x="204.5" y="249.8">19</text>
<text x="162.2" y="253.6">LED_D1</text>
<text x="162.2" y="256.1">LED_D2</text>
<text x="183.1" y="252.4">3</text>
<text x="183.1" y="254.9">4</text>
<text x="183.1" y="257.5">5</text>
<text x="188" y="253.6">D1</text>
<text x="188" y="256.1">D2</text>
<text x="197.9" y="253.6">Q1</text>
<text x="197.9" y="256.1">Q2</text>
<text x="204.5" y="252.4">18</text>
<text x="204.5" y="254.9">17</text>
<text x="204.5" y="257.5">16</text>
<text x="162.2" y="258.7">LED_D3</text>
<text x="162.2" y="261.2">LED_D4</text>
<text x="162.2" y="263.7">LED_D5</text>
<text x="183.1" y="260">6</text>
<text x="183.1" y="262.5">7</text>
<text x="188" y="258.7">D3</text>
<text x="188" y="261.2">D4</text>
<text x="188" y="263.7">D5</text>
<text x="197.9" y="258.7">Q3</text>
<text x="197.9" y="261.2">Q4</text>
<text x="197.9" y="263.7">Q5</text>
<text x="204.5" y="260">15</text>
<text x="204.5" y="262.5">14</text>
<text x="162.2" y="266.3">LED_D6</text>
<text x="162.2" y="268.8">LED_D7</text>
<text x="183.1" y="265.1">8</text>
<text x="183.1" y="267.6">9</text>
<text x="188" y="266.3">D6</text>
<text x="188" y="268.8">D7</text>
<text x="197.9" y="266.3">Q6</text>
<text x="197.9" y="268.8">Q7</text>
<text x="204.5" y="265.1">13</text>
<text x="204.5" y="267.6">12</text>
<text x="152.9" y="273.9">LED_BLUE_LE</text>
<text x="182" y="272.7">11</text>
<text x="183.1" y="275.2">1</text>
<text x="188" y="273.9">LE</text>
<text x="153.6" y="276.4">LED_BAR_OE</text>
<text x="186.5" y="280.4">74HC573</text>
<text x="188" y="276.4">OE</text>
<text x="290.8" y="288.9">390</text>
<text x="321.3" y="288.9">390</text>
<text x="351.8" y="288.9">390</text>
<text x="379.7" y="288.9">390</text>
<text x="407.7" y="288.9">390</text>
<text x="435.6" y="288.9">390</text>
<text x="466.1" y="288.9">390</text>
<text x="494" y="288.9">390</text>
<text x="275.6" y="299">4k7</text>
<text x="306.1" y="299">4k7</text>
<text x="336.6" y="299">4k7</text>
<text x="364.5" y="299">4k7</text>
<text x="392.4" y="299">4k7</text>
<text x="420.4" y="299">4k7</text>
<text x="450.9" y="299">4k7</text>
<text x="478.8" y="299">4k7</text>
<text x="289.8" y="309.2">S9013</text>
<text x="320.3" y="309.2">S9013</text>
<text x="350.8" y="309.2">S9013</text>
<text x="378.7" y="309.2">S9013</text>
<text x="406.7" y="309.2">S9013</text>
<text x="434.6" y="309.2">S9013</text>
<text x="465.1" y="309.2">S9013</text>
<text x="493" y="309.2">S9013</text>
<text x="447.1" y="361.6">TITLE:</text>
<text x="510.6" y="361.6">DATE:</text>
<text x="510.6" y="371.8">PAGE:</text>
<text x="447.1" y="378.1">BY:</text>
<text x="454.7" y="378.1">Dr Stuart MacVeigh</text>
<text x="492.8" y="378.1">REV:</text>
<text x="500.4" y="378.1">3</text>
</g>
</svg>
